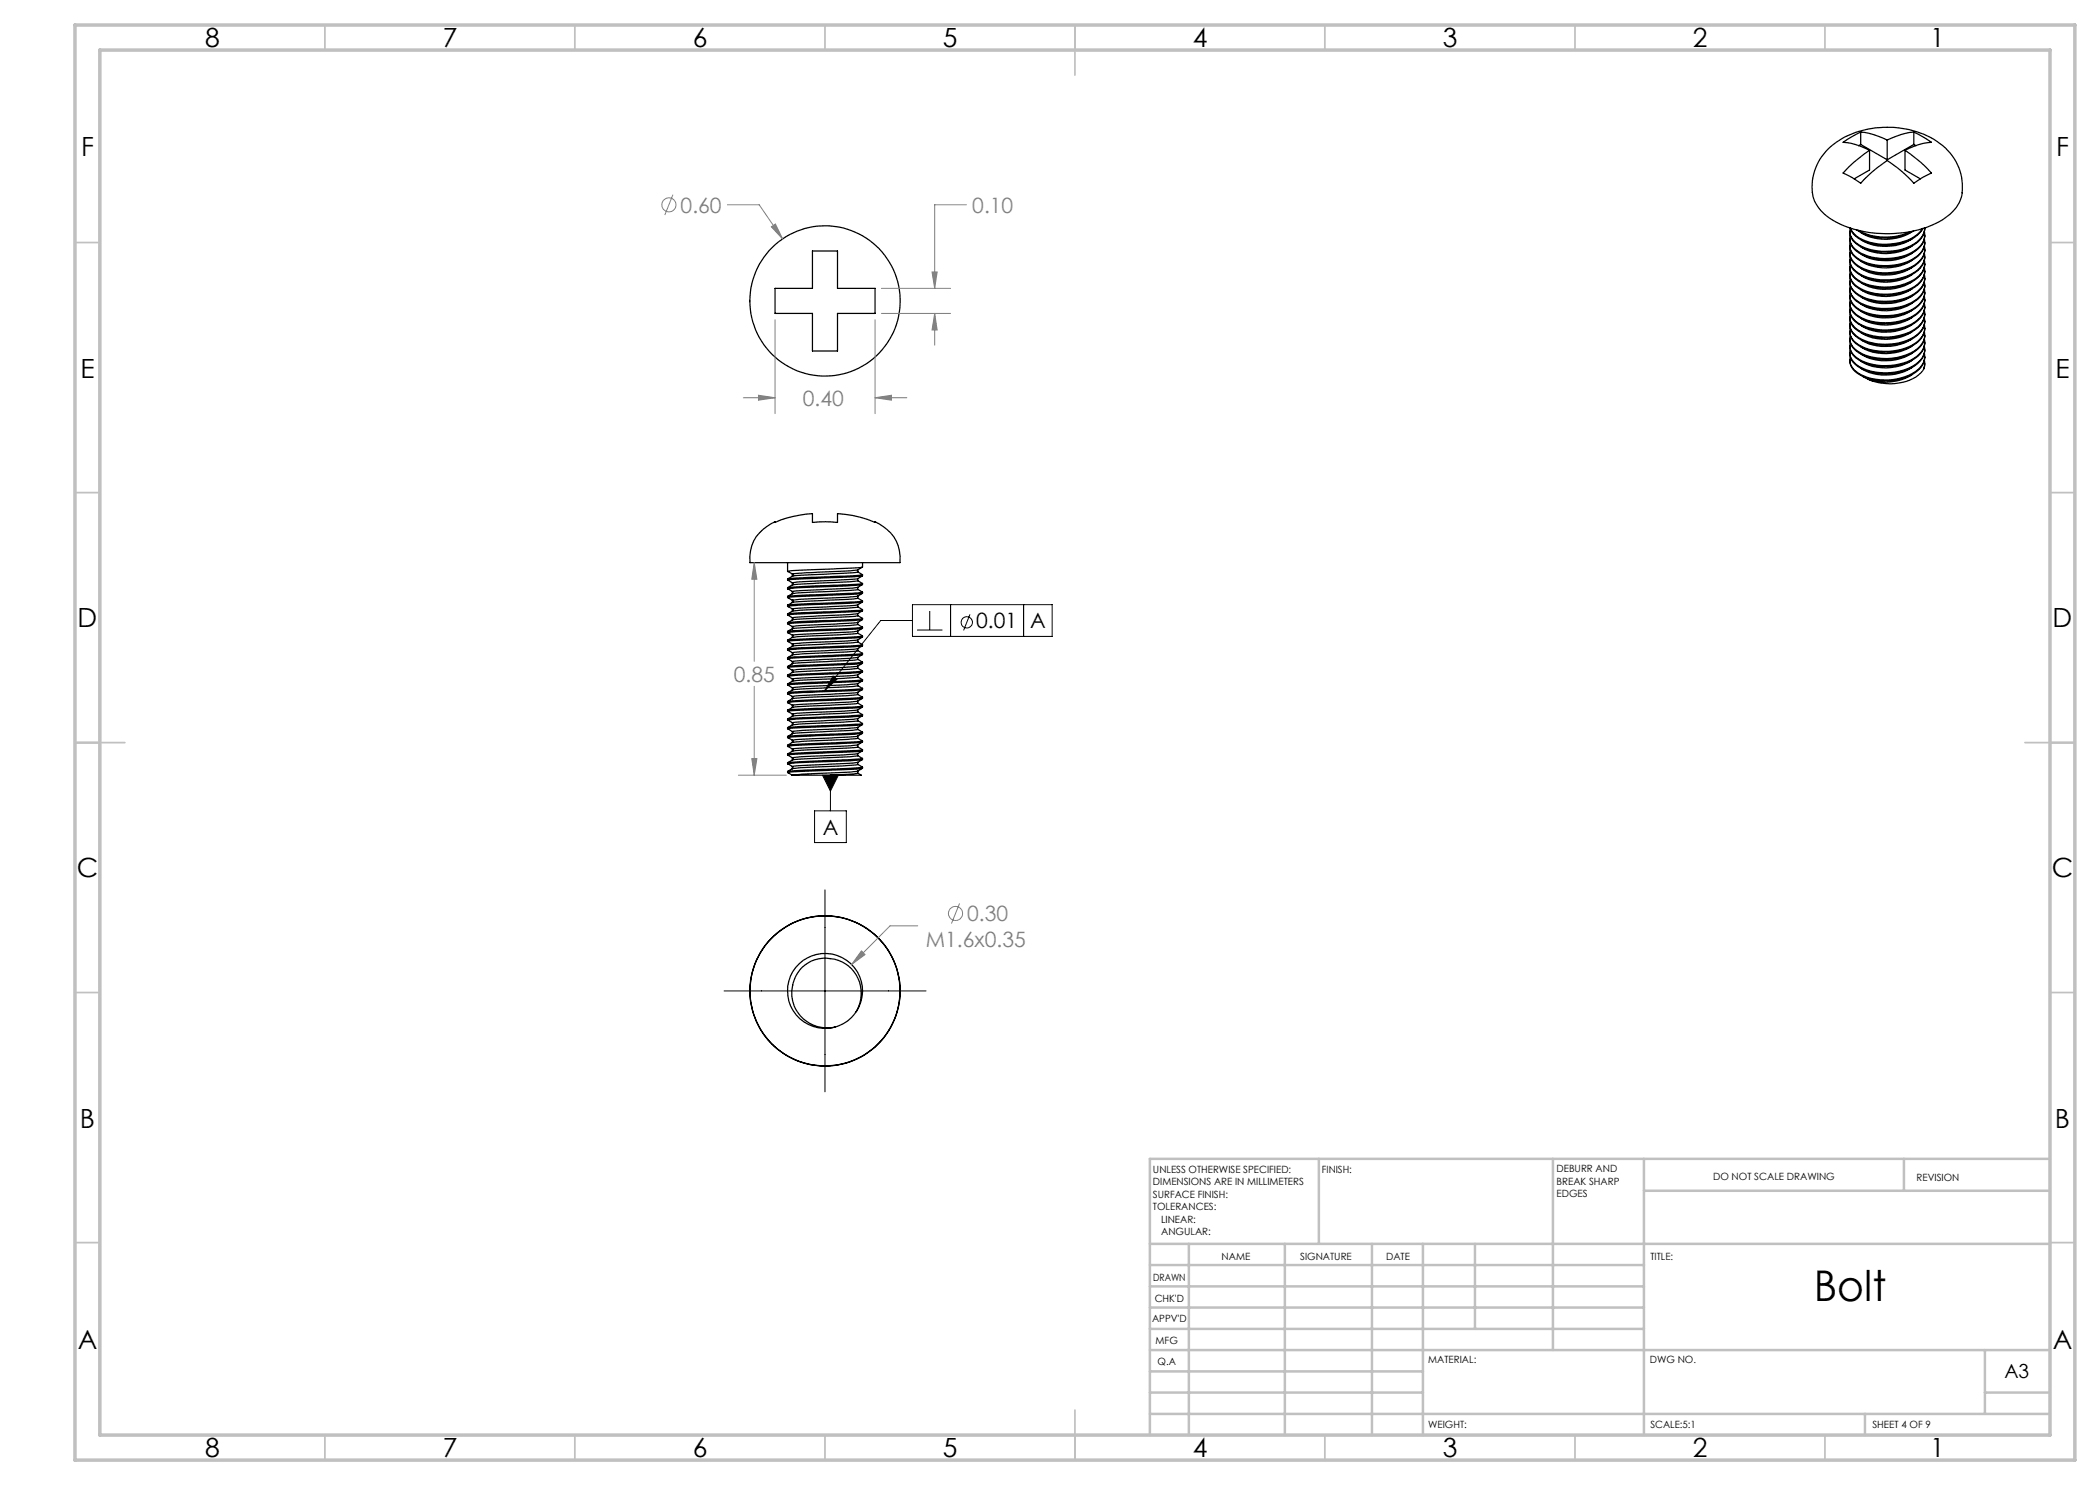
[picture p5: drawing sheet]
<svg xmlns="http://www.w3.org/2000/svg" width="420mm" height="297mm" viewBox="0 0 420 297" stroke-linecap="round" stroke-linejoin="round" font-family="sans-serif">
<g fill="none" stroke="#000" stroke-width=".25">
<path d="M362.5 38.6a11.1 11.1 0 0 1 7.2-11.5 18.7 18.7 0 0 1 18.8 2 10.6 10.6 0 0 1 3.9 9.5M362.5 38.5a8 8 0 0 0 4.6 5.9 23.5 23.5 0 0 0 21.4-.4 7.5 7.5 0 0 0 3.9-5.5M372.1 26.4l2.6 .5 2.7 1.1M372.1 26.4l-3.5 2.1a13.2 13.2 0 0 1 5.3 1.6M372.1 28.9l-.4 .2M372.1 28.9l5.3 3.1M372.1 26.4v2.5M373.9 30.1l-3.1 2.4-2.2 2.1 1.8 .9 1.7 1.2 2.2-2.2 3.1-2.4 3.2 2.4 2.2 2.2 1.7-1.2 1.8-.9-2.2-2.1-3.1-2.4M373.9 30.1v3.9l-3.1 1.8M377.4 28v4M381 30.1v3.9l3.1 1.8M382.8 26.4l3.5 2.1a13.2 13.2 0 0 0-5.3 1.6"/>
<path d="M382.8 26.4l-2.6 .5-2.8 1.1M382.8 28.9l.4 .2M382.8 28.9l-5.4 3.1M382.8 26.4v2.5M155 57.7h7.5v-7.5h5v7.5h7.5v5h-7.5v7.5h-5v-7.5h-7.5zM370 45.7a3.2 3.2 0 0 0 1.9 3.4 11.6 11.6 0 0 0 11.4-.6 3.6 3.6 0 0 0 1.7-2.9 4.1 4.1 0 0 1-2.8 3.7 11.8 11.8 0 0 1-10.5-.2 3.1 3.1 0 0 1-1.7-2.8M370 45.6a4.3 4.3 0 0 0 3.3 2.8 11.9 11.9 0 0 0 9.6-.9 5 5 0 0 0 1.7-1.8M370.1 45.6a5.2 5.2 0 0 0 3.9 2.9 11.6 11.6 0 0 0 9.4-1.6l1.1-1.2M371.3 46a11.4 11.4 0 0 0 11.4 .2M371.7 46.1a11.7 11.7 0 0 0 10.4 .2M382.3 47.8h.1M382.4 46.4a9.8 9.8 0 0 1-10.3 .1"/>
<path d="M382.4 47.8a9.8 9.8 0 0 1-10.3 .1M382.4 49.2a9.8 9.8 0 0 1-10.3 .2M382.4 50.6a9.8 9.8 0 0 1-10.3 .2M382.4 52.1a9.8 9.8 0 0 1-10.3 .1M382.4 53.5a9.8 9.8 0 0 1-10.3 .1M382.4 54.9a9.8 9.8 0 0 1-10.3 .2M382.4 56.3a9.8 9.8 0 0 1-10.3 .2M382.4 57.8a9.8 9.8 0 0 1-10.3 .1M382.4 59.2a9.8 9.8 0 0 1-10.3 .1M384.9 46.4a3.4 3.4 0 0 1-1.7 3.6 11.4 11.4 0 0 1-11.6 .3 2.99 2.99 0 0 1-1.6-3.2M384.9 47.8a3.8 3.8 0 0 1-2.5 4.1 11.6 11.6 0 0 1-10.9-.3 3 3 0 0 1-1.5-3.1M384.9 49.2a3.6 3.6 0 0 1-2 3.9 10.8 10.8 0 0 1-12-.5 2.72 2.72 0 0 1-.9-2.7"/>
<path d="M384.9 50.7a4 4 0 0 1-2.2 3.9 11.1 11.1 0 0 1-11.5-.3 2.78 2.78 0 0 1-1.2-2.9M384.9 52.1a3.6 3.6 0 0 1-2.1 3.8 11.1 11.1 0 0 1-11.7-.2 2.83 2.83 0 0 1-1.1-2.9M384.9 53.5a3.5 3.5 0 0 1-1.9 3.7 11.4 11.4 0 0 1-11.5 .2 2.96 2.96 0 0 1-1.5-3.1M384.9 54.9a3.6 3.6 0 0 1-2 3.8 11.5 11.5 0 0 1-11.6 0 2.75 2.75 0 0 1-1.3-3M384.9 56.4a3.5 3.5 0 0 1-1.9 3.7 10.9 10.9 0 0 1-12-.3 2.73 2.73 0 0 1-.9-2.7M384.9 57.8a4.1 4.1 0 0 1-2.3 4 11.4 11.4 0 0 1-11.2-.2l-.8-.9a2.45 2.45 0 0 1-.6-2.2M384.9 59.2a3.6 3.6 0 0 1-2.2 3.9 11.2 11.2 0 0 1-11.5-.3l-.4-.3a2.39 2.39 0 0 1-.7-2.5M385 47v.2a4.8 4.8 0 0 1-3.6 3.9 11.6 11.6 0 0 1-9.7-.6 3.1 3.1 0 0 1-1.7-2.8M385 48.4a4.1 4.1 0 0 1-2.8 3.8 11.8 11.8 0 0 1-10.5-.2 3.1 3.1 0 0 1-1.7-2.9M385 49.9v.2a4.8 4.8 0 0 1-3.6 3.9 11.6 11.6 0 0 1-9.7-.6 3.1 3.1 0 0 1-1.7-2.8M385 51.3a4.1 4.1 0 0 1-2.8 3.7 11.8 11.8 0 0 1-10.5-.2 3.1 3.1 0 0 1-1.7-2.8M385 52.7v.2a4.8 4.8 0 0 1-3.6 3.9 11.6 11.6 0 0 1-9.7-.5 3.1 3.1 0 0 1-1.7-2.9"/>
<path d="M385 54.1a4.1 4.1 0 0 1-2.8 3.8 11.1 11.1 0 0 1-11.1-.6 2.92 2.92 0 0 1-1.1-2.4M385 55.6v.2a4.8 4.8 0 0 1-3.6 3.9 11.6 11.6 0 0 1-9.7-.6 3.1 3.1 0 0 1-1.7-2.8M385 57a4.1 4.1 0 0 1-2.8 3.7 11.1 11.1 0 0 1-11.1-.6 2.92 2.92 0 0 1-1.1-2.4M385 58.5v.1a4.8 4.8 0 0 1-3.6 3.9 11.6 11.6 0 0 1-9.7-.5 3.1 3.1 0 0 1-1.7-2.8M385 59.9a4.1 4.1 0 0 1-2.8 3.7 11.1 11.1 0 0 1-11.1-.6 2.92 2.92 0 0 1-1.1-2.4M372.5 75.3l1.1 .5M382.4 60.6a9.8 9.8 0 0 1-10.3 .2M382.4 62.1a9.8 9.8 0 0 1-10.3 .1M382.4 63.5a9.8 9.8 0 0 1-10.3 .1M382.4 64.9a9.8 9.8 0 0 1-10.3 .1M382.4 66.4a9.8 9.8 0 0 1-10.3 .1M382.4 67.8a9.8 9.8 0 0 1-10.3 .1"/>
<path d="M382.4 69.2a9.8 9.8 0 0 1-10.3 .2M382.4 70.6a9.8 9.8 0 0 1-10.3 .2M382.4 72.1a9.8 9.8 0 0 1-10.3 .1M382.4 73.5a9.8 9.8 0 0 1-10.3 .1M382.4 74.9a10.2 10.2 0 0 1-8.8 .9M384.8 73.7a6.4 6.4 0 0 1-5.1 2.9 10.9 10.9 0 0 1-6.1-.8M384.9 60.6a4.1 4.1 0 0 1-2.6 4.2 11.2 11.2 0 0 1-11.2-.6 2.79 2.79 0 0 1-1.1-2.8M384.9 62.1a3.8 3.8 0 0 1-2.5 4 11.2 11.2 0 0 1-11.3-.5l-.3-.2a2.45 2.45 0 0 1-.7-2.6M384.9 63.5a3.4 3.4 0 0 1-1.7 3.6 11.2 11.2 0 0 1-11.9 .1 2.85 2.85 0 0 1-1.3-3M384.9 64.9a3.7 3.7 0 0 1-2.4 4.1 11.5 11.5 0 0 1-10.8-.1 3 3 0 0 1-1.7-3.2M384.9 66.4a3.6 3.6 0 0 1-2.1 3.8 10.7 10.7 0 0 1-11.9-.4 2.54 2.54 0 0 1-.8-2.7M384.9 67.8a3.6 3.6 0 0 1-2.1 3.8 11.4 11.4 0 0 1-11.5-.1 2.71 2.71 0 0 1-1.2-2.9"/>
<path d="M384.9 69.2a3.5 3.5 0 0 1-1.9 3.7 11 11 0 0 1-11.8-.1 2.73 2.73 0 0 1-1.1-2.8M384.9 70.7a3.4 3.4 0 0 1-1.8 3.6 10.9 10.9 0 0 1-12.2-.3l-.5-.6a2.27 2.27 0 0 1-.3-2M384.9 72.1l-.1 1.6M385 72.8l-.2 .9M385 61.3v.2a4.8 4.8 0 0 1-3.6 3.9 11.6 11.6 0 0 1-9.7-.6 3.1 3.1 0 0 1-1.7-2.8M385 62.7a4.1 4.1 0 0 1-2.8 3.8 11.1 11.1 0 0 1-11.1-.7 2.92 2.92 0 0 1-1.1-2.3M385 64.2v.1a4.8 4.8 0 0 1-3.6 4 11.6 11.6 0 0 1-9.7-.6 3.1 3.1 0 0 1-1.7-2.8M385 65.6a4.1 4.1 0 0 1-2.8 3.7 11.1 11.1 0 0 1-11.1-.6 2.92 2.92 0 0 1-1.1-2.4M385 67v.2a4.8 4.8 0 0 1-3.6 3.9 11.6 11.6 0 0 1-9.7-.5 3.1 3.1 0 0 1-1.7-2.9M385 68.4a4.1 4.1 0 0 1-2.8 3.8 11.1 11.1 0 0 1-11.1-.7 2.92 2.92 0 0 1-1.1-2.3M385 69.9v.2a4.8 4.8 0 0 1-3.6 3.9 11.6 11.6 0 0 1-9.7-.6 3.1 3.1 0 0 1-1.7-2.8M385 71.3a4.1 4.1 0 0 1-2.8 3.7 11.1 11.1 0 0 1-11.1-.6 2.92 2.92 0 0 1-1.1-2.4"/>
<path d="M385 72.7v.1M151.9 106.6a10.1 10.1 0 0 1 3.1-2.3v.2a21.8 21.8 0 0 1 7.5-1.8v1.8l2.5-.2 2.5 .2v-1.8a21.6 21.6 0 0 1 7.5 1.8v-.2a7.7 7.7 0 0 1 5 8.2h-30a7.4 7.4 0 0 1 1.9-5.9zM157.5 112.5v1.8M158.5 115.2l-.9 .6M158.5 117l-1 .5M158.5 118.7l-1 .6M158.5 114.8v.4M158.5 116.6v.4M158.5 118.3v.4M171.5 115.7l-12.2 .7-.7 .1v.5M171.5 117.5l-12.5 .7-.4 .1v.4M171.5 119.2l-2 .2-9.6 .5-1.3 .1v.5"/>
<path d="M171.5 114l-12.5 .7-.4 .1v.4M171.6 114l.9-.6-14 .7-1 .2 1.1 .6M171.6 116.1v-.4l.9-.5-15 .8 1.1 .6M171.6 117.9v-.4l.9-.6-3.2 .3-10.2 .4-1.6 .2 1.1 .6M171.6 119.2l.9-.5-15 .8 1.1 .6M171.6 119.6l.9 .6M171.6 117.9l.9 .5M171.6 116.1l.9 .6M171.6 114.4l.9 .5M171.6 119.2v.4M171.6 113.9v.5l-.5 .1-12.6 .7M171.6 116.1l-1.5 .2-11.6 .7"/>
<path d="M171.6 117.9l-13.1 .8M171.6 119.6l-.9 .2-12.2 .7M172.5 115.1v-.2l-2.4 .3-11.4 .4-1.1 .2-.1 .2M172.5 116.7l-3.4 .3-10.8 .4-.7 .1-.1 .3M172.5 118.7v-.3l-2.1 .3-12.2 .5-.6 .1-.1 .2M172.5 112.5v.9M172.5 116.7v.2M157.5 121v.3M157.5 122.8v.2M157.5 124.6v.2M157.5 126.3v.2M157.5 128.1v.2"/>
<path d="M157.5 129.8v.2M157.5 133.3v.2M157.5 136.8v.2M157.5 138.6v.2M158.5 120.5l-1 .5M158.5 122.2l-1 .6M158.5 124l-1 .5M158.5 125.8l-1 .5M158.5 127.5l-1 .6M158.5 129.3l-1 .5M158.5 131l-1 .5M158.5 132.7l-1 .6"/>
<path d="M158.5 134.5l-1 .5M158.5 136.2l-1 .6M158.5 138l-1 .5M158.5 139.7l-1 .6M158.5 120.1v.4M158.5 121.8v.5M158.5 123.6v.4M158.5 125.3v.5M158.5 127.1v.4M158.5 128.8v.5M158.5 130.6v.4M158.5 132.3v.4"/>
<path d="M158.5 134.1v.4M158.5 135.8v.4M158.5 137.6v.4M158.5 139.3v.5M158.6 123.6l-1.1-.6 1-.1 14-.7-.9 .5v.5l-.5 .1-12.6 .7M158.6 132.4l-1.1-.6 1-.2 14-.7-.9 .6v.4l-.5 .1-12.6 .7M171.5 121l-12.5 .7-.4 .1v.4M171.5 122.7l-12.5 .8h-.4v.5M171.5 124.5l-12.2 .7-.7 .1v.4M171.5 126.2l-12.5 .8h-.4v.5M171.5 128l-12.9 .8v.4M171.5 129.7l-12.5 .8h-.4v.4"/>
<path d="M171.5 131.5l-12.5 .7-.4 .1v.4M171.5 133.2l-2.7 .3-9.5 .4-.7 .1v.5M171.5 135l-12.5 .7-.4 .1v.4M171.5 136.7l-12.9 .8v.5M171.5 138.5l-12.5 .7-.4 .1v.4M171.6 121.4v-.4l.9-.6-2.4 .2-10.3 .4-2.3 .3 1.1 .5M171.6 124.9v-.4l.9-.6-15 .9 1.1 .6M171.6 126.6v-.4l.9-.5-3.2 .2-10.2 .4-1.6 .2 1.1 .6M171.6 128l.9-.6-15 .9 1.1 .6M171.6 130.1v-.4l.9-.5-2.4 .2-10.3 .4-2.3 .2 1.1 .6M171.6 133.6v-.4l.9-.5-15 .8 1.1 .6M171.6 135.4v-.4l.9-.6-2.4 .3-11 .4-1.6 .2 1.1 .6"/>
<path d="M171.6 136.7l.9-.5-15 .8 1.1 .6M171.6 138.9v-.4l.9-.6-2.4 .2-9.5 .4-3.1 .3 1.1 .6M171.6 138.9l.9 .5M171.6 137.1l.9 .6M171.6 135.4l.9 .5M171.6 133.6l.9 .6M171.6 131.9l.9 .5-15 .9M171.6 130.1l.9 .6M171.6 128.4l.9 .5M171.6 126.6l.9 .6M171.6 124.9l.9 .5v.3M171.6 123.1l.9 .6"/>
<path d="M171.6 121.4l.9 .5M171.6 127.9v.5M171.6 136.7v.5l-.9 .1-12.2 .7M171.6 121.4l-2.1 .2-9 .4-2 .2M171.6 124.9l-1.5 .2-11.6 .7M171.6 126.6l-13.1 .9M171.6 128.4l-.9 .1-12.2 .8M171.6 130.1l-2.1 .3-9 .4-2 .2M171.6 133.6l-1.5 .2-11.6 .7M171.6 135.4l-2.8 .3-8.3 .3-2 .2M171.6 138.9l-2.1 .2-9 .4-2 .2M172.5 125.4l-15 .9"/>
<path d="M172.5 137.7h.1M172.5 120.4v-.2l-1.7 .2-9.5 .4-3.8 .2M172.5 122.2v-.2l-15 .8M172.5 123.7l-.6 .1-11.8 .5-2.6 .3M172.5 127.4v-.2l-3.6 .3-10.1 .4-1.3 .2M172.5 129.1v-.2l-3.1 .3-9.6 .4-2.3 .2M172.5 130.9v-.2l-1.9 .2-11.5 .5-1.5 .1-.1 .3M172.5 134.4v-.2l-12.9 .7-2.1 .1v.3M172.5 136.2v-.3a37.5 37.5 0 0 1-7 .4l-6.7 .3-1.3 .2M172.5 137.7l-2.5 .2-11.5 .5-1 .2M172.5 139.7v-.3l-1.8 .2-11.2 .5-1.9 .2-.1 .2M172.5 123.7v.2"/>
<path d="M172.5 132.4v.2M172.5 137.7v.2M157.5 143.8v.2M157.5 145.6v.2M157.5 147.3v.2M157.5 150.8v.2M157.5 152.6v.2M157.5 154.3v.2M157.7 152.8l.9 .5M157.7 152.9l-.2-.1 1.6-.2 11-.5 2.4-.2-.9 .6v.4M158.5 141.5l-1 .5M158.5 143.3l-1 .5"/>
<path d="M158.5 145l-1 .6M158.5 146.8l-1 .5M158.5 148.5l-1 .5M158.5 150.2l-1 .6M158.5 152l-1 .5M158.5 153.7l-1 .6M158.5 141.1v.4M158.5 142.8v.5M158.5 144.6v.4M158.5 146.3v.5M158.5 148.1v.4M158.5 149.8v.4"/>
<path d="M158.5 151.6v.4M158.5 153.3v.5M158.5 155h7.6M158.6 141.1l-1.1-.6 1-.1 14-.7-.9 .5v.4l-.2 .1-12.9 .8M158.6 146.3v.4M171.5 140.2l-12.5 .8h-.4v.5M171.5 142l-2.7 .2-9.5 .5-.7 .1v.4M171.5 143.7l-12.5 .8h-.4v.5M171.5 147.2l-12.5 .8h-.4v.5M171.5 149l-12.5 .7-.4 .1v.4M171.5 150.7l-2.7 .3-8.9 .4-1.3 .1v.5M171.5 152.5l-12.5 .7-.4 .1v.4"/>
<path d="M171.5 145.5l-12.9 .8M171.5 154.2l-13 .8M171.6 142.4v-.4l.9-.6-15 .9 1.1 .6M171.6 144.1v-.4l.9-.5-2.4 .2-11 .4-1.6 .2 1.1 .6M171.6 145.5l.9-.6-15 .9 1.1 .6M171.6 147.6v-.4l.9-.5-15 .8 1.1 .6M171.6 149.4v-.4l.9-.6-14 .7-1 .2 1.1 .6M171.6 151.1v-.4l.9-.5-15 .8 1.1 .6M171.6 154.2l.9-.5-15 .8 1 .5M171.6 154.6l.7 .4h-6.2M171.6 152.9l.9 .5M171.6 151.1l.9 .6v.2"/>
<path d="M171.6 149.4l.9 .5M171.6 147.6l.9 .6M171.6 145.9l.9 .5v.2M171.6 144.1l.9 .6M171.6 142.4l.9 .5M171.6 140.6l.9 .6M171.6 145.4v.5l-.9 .1-12.2 .8M171.6 154.2v.5h-.2l-5.3 .3M171.6 142.4l-1.5 .2-11.6 .7M171.6 144.1l-2.8 .3-8.3 .4-2 .2M171.6 147.6l-2.1 .3-9 .4-2 .2M171.6 149.4l-13.1 .8"/>
<path d="M171.6 151.1l-1.5 .2-11.6 .7M171.6 152.9l-2.8 .3-8.3 .3-2 .2M172.5 146.4l-15 .9M172.5 151.7l-2.6 .2-11.7 .5-.7 .2M172.5 141.4v-.2l-2.2 .2-11.6 .5-1.2 .1v.3M172.5 143.2v-.3l-2.7 .3-9.3 .3-3 .3M172.5 144.9v-.2l-11.8 .6-3.2 .3M172.5 148.4l-.1-.2-1.4 .2-11 .4-2.2 .2-.3 .1v.2M172.5 150.1v-.2l-1.2 .2-13.8 .7M172.5 153.7v-.3l-15 .9M167 205.4l-.2 .1M171.3 202.2l-.1 .1"/>
<path d="M171.4 202a7.5 7.5 0 0 0-6-11.3 7.5 7.5 0 0 0-7.3 10.5 7.5 7.5 0 0 0 12.7 1.7 7 7 0 0 0-1.7-10.1 7 7 0 0 0-9.9 2.4 7.1 7.1 0 0 0 .5 7.5 7.1 7.1 0 0 0 6.9 2.8"/>
<circle cx="165" cy="60.2" r="15"/>
<circle cx="165" cy="198.2" r="15"/>
</g>
<g fill="none" stroke="#000" stroke-width=".2">
<path d="M166.6 135.2l.8 .7-2.4 2.2zM182.5 120.9h27.9v6.4h-27.9zM182.5 124.1h-6.4l-11.1 14M183.4 126h5.1M185.9 122.2v3.8M190.1 120.9v6.4M194 122.9l-1.3 3.2M204.7 120.9v6.4M164.5 155h3.2l-1.6 3.2zM166.1 155v7.2M162.9 162.2h6.4v6.3h-6.4zM165 178v40.4"/>
<path d="M144.8 198.2h40.4"/>
<circle cx="193.4" cy="124.5" r="1.13"/>
</g>
<g fill="none" stroke="#808080" stroke-width=".2">
<path d="M134.6 38.9l-1.6 4.1M145.5 41h6.3l4.7 6.8M154.3 45.4l.8-.6 1.4 3zM176.3 57.7h13.8M186.4 54.4h1l-.5 3.3zM193.3 41h-6.4v16.7M148.7 79.5h6.3M151.7 79.1l3.3 .4-3.3 .5zM155 64v18.7M175 79.5l3.3-.4v.9zM175 64v18.7M175 79.5h6.4"/>
<path d="M176.3 62.7h13.8M186.9 62.7l.5 3.3h-1zM186.9 62.7v6.3M150.8 112.5l.6 3.3h-1zM150.8 112.5v19.8M150.8 137.3v17.7M147.7 155h9.6M150.4 151.7h1l-.6 3.3zM172.3 190.2l.7 .7-2.7 2zM183.6 185.2h-5.6l-7.7 7.7M191.9 180.7l-1.6 4"/>
<circle cx="133.8" cy="41" r="1.4"/>
<circle cx="191.1" cy="182.7" r="1.42"/>
</g>
<g fill="none" stroke="#c0c0c0" stroke-width=".35">
<path d="M65 5v5M115 5v5M165 5v5M215 5v10M265 5v5M315 5v5M365 5v5M15 48.5h5M410 48.5h5M15 98.5h5M410 98.5h5M15 148.5h10"/>
<path d="M405 148.5h10M15 198.5h5M410 198.5h5M15 248.5h5M410 248.5h5M65 287v5M115 287v5M165 287v5M215 282v10M265 287v5M315 287v5M365 287v5"/>
</g>
<g fill="none" stroke="#c0c0c0" stroke-width=".5">
<path d="M263.8 231.8v17M310.6 231.8v38.2M328.8 231.8v55.2M328.8 238.2h81.2M380.8 231.8v6.4M410 231.8h-180v55.2M230 248.8h180M230 257.3h98.8M230 253h98.8M237.8 248.8v38.2M257 248.8v38.2M274.4 248.8v38.2"/>
<path d="M284.6 248.8v38.2M295 248.8v17M230 265.8h98.8M230 261.5h98.8M230 278.5h54.6M230 274.3h54.6M230 270h180M397 278.5h13M397 270v12.8M230 282.8h180M373 282.8v4.2"/>
</g>
<path d="M15 5h400v287h-400zM20 10h390v277h-390z" fill="none" stroke="#c0c0c0" stroke-width=".7"/>
<path d="M166.6 135.2l.8 .7-2.4 2.2zM164.5 155l1.6 3.2 1.6-3.2z" fill="#000"/>
<path d="M150.8 112.5l.6 3.3h-1zM150.4 151.7h1l-.6 3.3zM154.3 45.4l2.2 2.4-1.4-3zM186.4 54.4h1l-.5 3.3zM186.9 62.7l.5 3.3h-1zM151.7 79.1l3.3 .4-3.3 .5zM175 79.5l3.3-.4v.9zM172.3 190.2l-2 2.7 2.7-2z" fill="#808080"/>
<text font-size="8.5" x="362.8" y="260.3">Bolt</text>
<g font-size="5.3">
<text x="41" y="9.5">8</text>
<text x="88.5" y="9.5">7</text>
<text x="138.5" y="9.5">6</text>
<text x="188.5" y="9.5">5</text>
<text x="238.5" y="9.5">4</text>
<text x="288.5" y="9.5">3</text>
<text x="338.5" y="9.5">2</text>
<text x="386" y="9.5">1</text>
<text x="16.2" y="31.2">F</text>
<text x="411.2" y="31.2">F</text>
<text x="16.1" y="75.5">E</text>
<text x="411.1" y="75.5">E</text>
<text x="15.5" y="125.5">D</text>
<text x="410.5" y="125.5">D</text>
<text x="15.4" y="175.5">C</text>
<text x="410.4" y="175.5">C</text>
<text x="16" y="225.5">B</text>
<text x="411" y="225.5">B</text>
<text x="15.5" y="269.7">A</text>
<text x="410.5" y="269.7">A</text>
<text x="41" y="291.5">8</text>
<text x="88.5" y="291.5">7</text>
<text x="138.5" y="291.5">6</text>
<text x="188.5" y="291.5">5</text>
<text x="238.5" y="291.5">4</text>
<text x="288.5" y="291.5">3</text>
<text x="338.5" y="291.5">2</text>
<text x="386" y="291.5">1</text>
</g>
<g font-size="4.2" fill="#808080">
<text x="136.1" y="42.5">0.60</text>
<text x="194.5" y="42.5">0.10</text>
<text x="160.6" y="81.1">0.40</text>
<text x="146.8" y="136.3">0.85</text>
<text x="193.5" y="184.2">0.30</text>
<text x="185.2" y="189.3">M1.6x0.35</text>
</g>
<g font-size="4.2">
<text x="195.2" y="125.7">0.01</text>
<text x="206" y="125.7">A</text>
<text x="164.6" y="166.9">A</text>
</g>
<text font-size="3.9" x="400.9" y="275.5">A3</text>
<g font-size="2">
<text x="230.6" y="234.6">UNLESS OTHERWISE SPECIFIED:</text>
<text x="230.6" y="237.1">DIMENSIONS ARE IN MILLIMETERS</text>
<text x="230.6" y="239.6">SURFACE FINISH:</text>
<text x="264.4" y="234.6">FINISH:</text>
<text x="311.3" y="234.5">DEBURR AND</text>
<text x="311.3" y="237">BREAK SHARP</text>
<text x="311.3" y="239.5">EDGES</text>
<text x="342.6" y="236">DO NOT SCALE DRAWING</text>
<text x="383.3" y="236.2">REVISION</text>
<text x="230.6" y="242.1">TOLERANCES:</text>
<text x="232.2" y="244.6">LINEAR:</text>
<text x="232.2" y="247.1">ANGULAR:</text>
<text x="244.3" y="252">NAME</text>
<text x="260" y="251.9">SIGNATURE</text>
<text x="277.2" y="251.9">DATE</text>
<text x="330.1" y="251.9">TITLE:</text>
<text x="230.6" y="256.1">DRAWN</text>
<text x="230.9" y="260.3">CHK'D</text>
<text x="230.4" y="264.4">APPV'D</text>
<text x="231.1" y="268.8">MFG</text>
<text x="231.5" y="273">Q.A</text>
<text x="285.6" y="272.5">MATERIAL:</text>
<text x="330" y="272.5">DWG NO.</text>
<text x="285.6" y="285.5">WEIGHT:</text>
<text x="330.1" y="285.6">SCALE:5:1</text>
<text x="374.5" y="285.6">SHEET 4 OF 9</text>
</g>
</svg>
